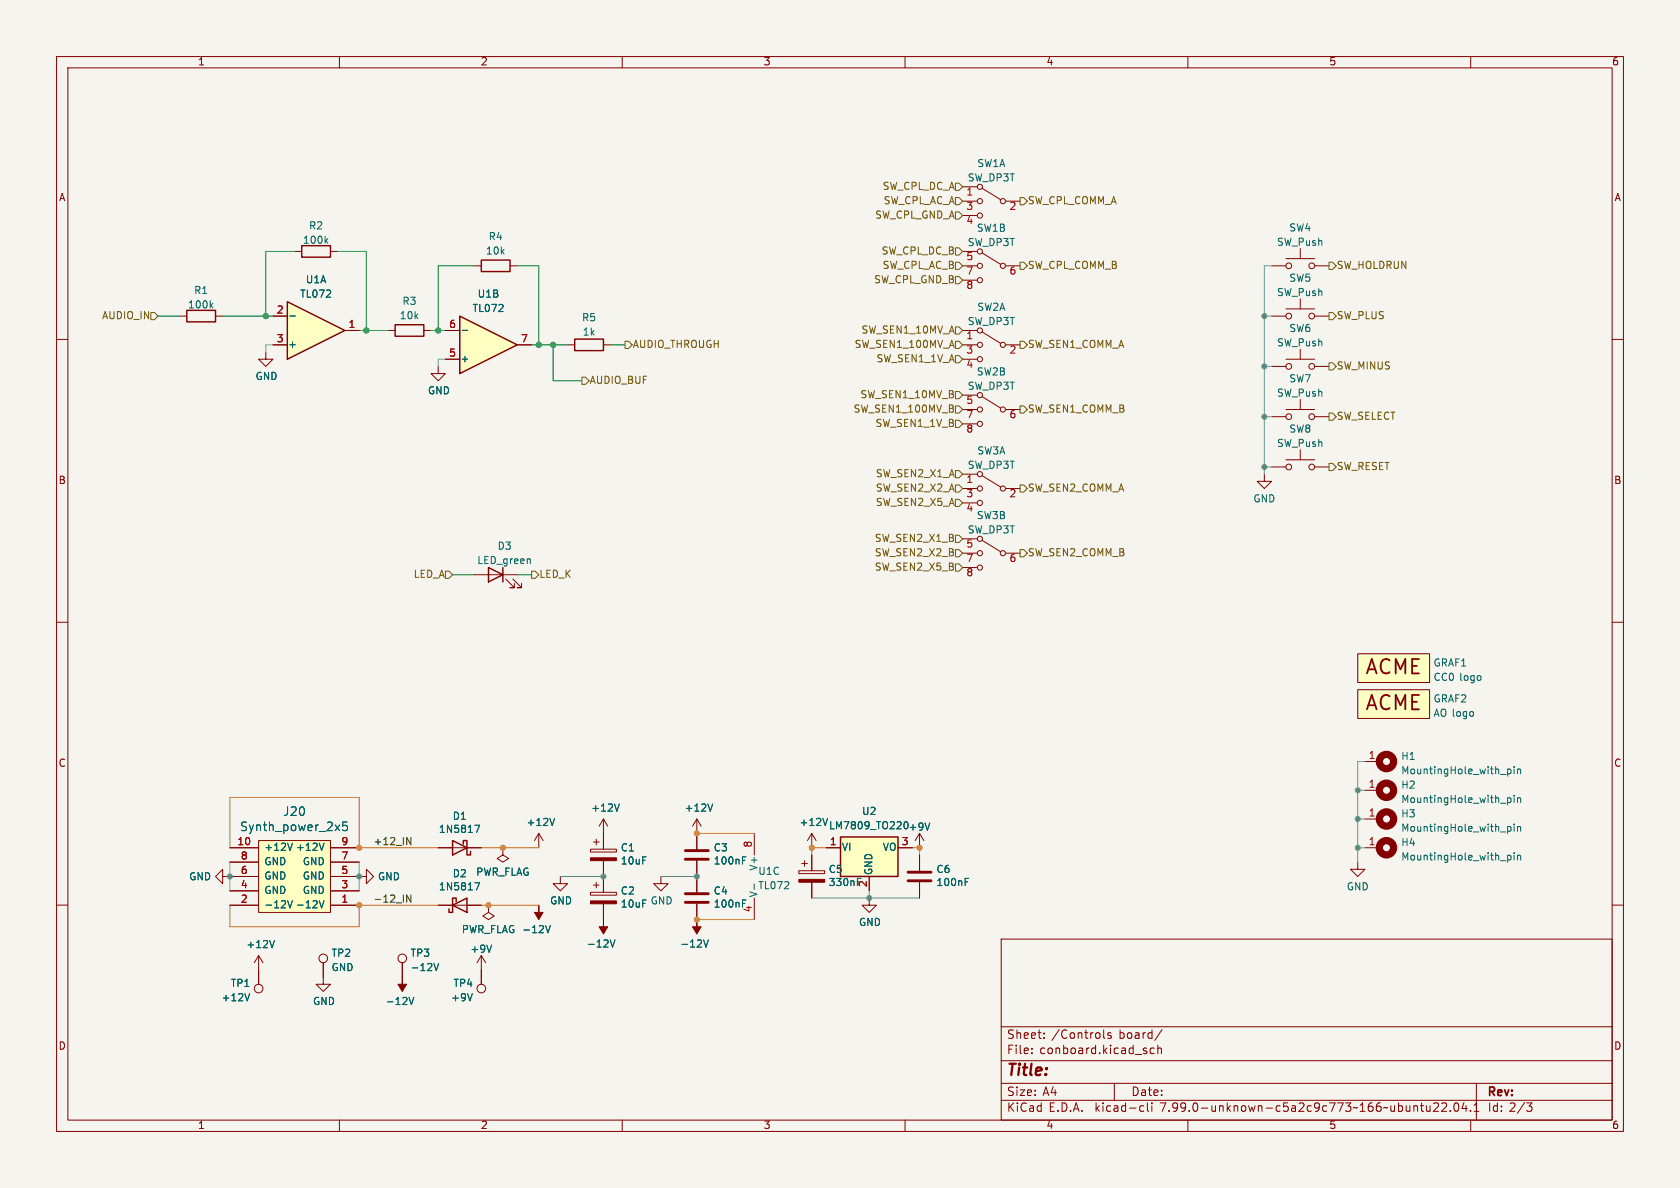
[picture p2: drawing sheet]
<svg xmlns="http://www.w3.org/2000/svg" width="297mm" height="210mm" viewBox="0 0 297 210" stroke-linecap="round" stroke-linejoin="round" font-family="sans-serif">
<path d="M0 0h297v210h-297z" fill="#f5f4ef" stroke="#f5f4ef" stroke-width=".18"/>
<g fill="none" stroke="#840000" stroke-width=".18">
<path d="M10 10h277v190h-277zM12 12h273v186h-273zM60 10v2M110 10v2M160 10v2M210 10v2M260 10v2M170.2 33h2.5M170.2 35.6h2.5M170.2 38.1h2.5M173.6 33.3l3.3 2M177.8 35.6h2.5"/>
<path d="M10 60h2M31.7 55.9h1.3M38.1 55.9h1.3M52.1 44.5h1.2M58.4 44.5h1.3M68.6 58.4h1.2M74.9 58.4h1.3M83.8 47h1.3M90.2 47h1.2M170.2 44.5h2.5M170.2 47h2.5M170.2 49.5h2.5"/>
<path d="M170.2 58.4h2.5M173.6 44.7l3.3 2M173.6 58.7l3.3 2M177.8 47h2.5M224.8 55.9h2.5M224.8 47h2.5M227.3 54.6h5.1M227.3 45.7h5.1M229.9 43.9v1.8M229.9 52.8v1.8M232.4 55.9h2.5M232.4 47h2.5"/>
<path d="M285 60h2M170.2 63.5h2.5M170.2 72.4h2.5M170.2 61h2.5M170.2 69.9h2.5M170.2 74.9h2.5M173.6 70.1l3.3 2M177.8 72.4h2.5M177.8 61h2.5M224.8 64.8h2.5M224.8 73.7h2.5M227.3 63.5h5.1"/>
<path d="M227.3 72.4h5.1M229.9 61.7v1.8M229.9 70.6v1.8M232.4 64.8h2.5M232.4 73.7h2.5M170.2 83.8h2.5M170.2 86.4h2.5M170.2 88.9h2.5M170.2 95.3h2.5M170.2 97.8h2.5M173.6 84.1l3.3 2M173.6 95.5l3.3 2"/>
<path d="M177.8 86.4h2.5M177.8 97.8h2.5M223.5 83.8v1.3h1.3l-1.3 1.3-1.3-1.3h1.3M10 110h2M83.8 101.6h7.6M89.4 102.4l1.5 1.5h-.7h.7v-.8M90.7 102.4l1.5 1.5h-.8h.8v-.8M170.2 100.3h2.5M285 110h2M10 160h2M39.4 154.9v-1.2l-1.3 1.2 1.3 1.3v-1.3h6.3M40.6 149.9h5.1"/>
<path d="M40.6 157.5h5.1M40.6 152.4h5.1M45.7 148.6h12.7v12.7h-12.7zM58.4 154.9h6.4v1.3l1.2-1.3-1.2-1.2v1.2M58.4 149.9h5.1M58.4 157.5h5.1M58.4 152.4h5.1M77.5 149.9h7.6M88.9 149.9v1.2l-1 .7 1 .6 1-.6-1-.7M88.9 149.9h.1M95.2 147.3l-.7 1.3M95.2 147.3v2.6"/>
<path d="M95.2 147.3l.8 1.3M99.1 154.9v1.3h1.2l-1.2 1.3-1.3-1.3h1.3M104.4 157.7h4.6v.5h-4.6zM104.4 150.1h4.6v.5h-4.6zM104.9 156.5h1M104.9 148.8h1M105.4 148.3v1.1M105.4 156v1M106.7 144.8l-.8 1.3M106.7 144.8v5.3M106.7 152.1v5.6M106.7 159.8v2.8"/>
<path d="M106.7 144.8l.7 1.3M116.8 154.9v1.3h1.3l-1.3 1.3-1.2-1.3h1.2M123.2 144.8v5.3M123.2 152.1v5.6M123.2 159.8v2.8M123.2 144.8l-.8 1.3M123.2 144.8l.8 1.3M133.3 147.3v3.8M133.3 158.8v3.8M141.2 153.9h4.6v.5h-4.6zM141.7 152.7h1M142.2 152.1v1.1"/>
<path d="M143.5 147.3v2.6M143.5 151.1v2.8M143.5 156v2.8M143.5 147.3l-.8 1.3M143.5 147.3l.8 1.3M146 149.9h2.6M153.7 158.8v1.2h1.2l-1.2 1.3-1.3-1.3h1.3M153.7 154.9v2.6M158.7 149.9h2.6M162.6 147.3l-.8 1.3M162.6 147.3v2.6M162.6 151.1v2.8"/>
<path d="M162.6 156v2.8M162.6 147.3l.7 1.3M241.3 144.8h2.5M285 160h2M40.6 160h5.1M45.7 168.9l-.7 1.3M45.7 168.9v5.1M45.7 168.9l.8 1.3M57.1 170.2v3.8h1.3l-1.3 1.3-1.2-1.3h1.2M58.4 160h5.1M71.1 170.2v2.5M77.5 160h7.6"/>
<path d="M85.1 168.9v5.1M85.1 168.9l-.8 1.3M85.1 168.9l.8 1.3M86.4 160v1.3l-1.1 .6 1.1 .7 1-.7-1-.6M86.4 160h.1M177 166h108v32h-108zM60 198v2M110 198v2M160 198v2M177 194.5h108M177 191.5h108M177 187.5h108"/>
<path d="M177 181.5h108M182.4 186.1v.2M182.4 185.3v.2M184.6 183.4v.2M184.6 182.6v.2M195.1 182.1v1.2l.2 .3M196.4 182.6h-.4l-.2 .2 .1 .2 .5 .1v.4h-.6M197 191.5v3M201.8 195.5h.4M202.2 196.4l-.4 .1M202.8 195v1.2l.3 .3M203.6 195v.1"/>
<path d="M203.6 195.5v1M204 185.3h-.4l-.3 .2v.5l.2 .2h.5M204.7 185.4l.2-.1h.4v1M204.7 184.8v1.5M205.4 182l-1.2 1.9M210 198v2M251.1 195.5h.6M251.5 196.5h.2M252.2 195.5v.9l.4 .1 .2-.2M252.8 195.5v1M253.5 195.1l.5-.1 .2 .1 .1 .3-.9 1.1h.9M254.9 195.1l.6-.1 .2 .1v.3l-.9 1.1h.9"/>
<path d="M256.4 196.3v.2M257.2 195h.2a.82 .82 0 0 1 .6 .6 .82 .82 0 0 1-.3 .8l-.2 .1a.81 .81 0 0 1-.6-.7 .81 .81 0 0 1 .3-.8zM258.8 194.9l-.3 1.1h.9M259.2 195.5v1M260 196.3v.2M260 198v2M260.6 196.5h.9M260.6 195.4l.4-.4v1.5M261 191.5v6.5M269.9 195h.9l-.5 .5 .5 .2v.5l-.3 .3h-.4"/>
<circle cx="173.2" cy="35.6" r=".46"/>
<circle cx="173.2" cy="38.1" r=".46"/>
<circle cx="173.2" cy="33" r=".46"/>
<circle cx="177.3" cy="35.6" r=".46"/>
<circle cx="173.2" cy="47" r=".46"/>
<circle cx="173.2" cy="58.4" r=".46"/>
<circle cx="173.2" cy="44.5" r=".46"/>
<circle cx="173.2" cy="49.5" r=".46"/>
<circle cx="177.3" cy="47" r=".46"/>
<circle cx="227.8" cy="47" r=".51"/>
<circle cx="227.8" cy="55.9" r=".51"/>
<circle cx="231.9" cy="47" r=".51"/>
<circle cx="231.9" cy="55.9" r=".51"/>
<circle cx="173.2" cy="63.5" r=".46"/>
<circle cx="173.2" cy="61" r=".46"/>
<circle cx="173.2" cy="72.4" r=".46"/>
<circle cx="173.2" cy="74.9" r=".46"/>
<circle cx="173.2" cy="69.9" r=".46"/>
<circle cx="177.3" cy="61" r=".46"/>
<circle cx="177.3" cy="72.4" r=".46"/>
<circle cx="227.8" cy="73.7" r=".51"/>
<circle cx="227.8" cy="64.8" r=".51"/>
<circle cx="231.9" cy="64.8" r=".51"/>
<circle cx="231.9" cy="73.7" r=".51"/>
<circle cx="173.2" cy="95.3" r=".46"/>
<circle cx="173.2" cy="86.4" r=".46"/>
<circle cx="173.2" cy="88.9" r=".46"/>
<circle cx="173.2" cy="97.8" r=".46"/>
<circle cx="173.2" cy="83.8" r=".46"/>
<circle cx="177.3" cy="97.8" r=".46"/>
<circle cx="177.3" cy="86.4" r=".46"/>
<circle cx="173.2" cy="100.3" r=".46"/>
<circle cx="45.7" cy="174.8" r=".76"/>
<circle cx="57.1" cy="169.4" r=".76"/>
<circle cx="71.1" cy="169.4" r=".76"/>
<circle cx="85.1" cy="174.8" r=".76"/>
</g>
<g fill="#ffffc2" stroke="#ffffc2" stroke-width=".18">
<path d="M45.7 148.6h12.7v12.7h-12.7z"/>
<path d="M148.6 148h10.1v6.9h-10.1z"/>
</g>
<g fill="none" stroke="#006464" stroke-width=".18">
<path d="M37.3 54l.3 .4M37.6 53.6l-.4 .5M57.6 42.5l.4 .5M58 42.2l-.5 .4M50.8 159.2l.5 1.3 .4-1.3M51.7 149.1l-.4 1.2M56.4 159.2l.5 1.3 .4-1.3M57.3 149.1l-.4 1.2M59.3 145.8l.8 1M60.1 145.8l-.8 1M61.4 145.3h-.8v.7l.2-.1 .5 .1 .1 .2v.5l-.3 .1-.5-.1M83.9 145.9h.9l-.6 1.3"/>
<path d="M83.9 156h.9l-.6 1.3M98.1 144.7l-.5 1.2M109.5 142.1l-.4 1.3M126 142.1l-.4 1.3M131.3 159.1h.6M131.3 151.5h.6M133.3 156.3v.9M146.3 144.7l-.4 1.2M151.6 155.3h.6M159.8 146l.1 .4 .2 .1M160.1 145.2l-.2 .2-.1 .3M164.4 145.5l-.4 1.3"/>
<path d="M170.6 155.3h.6M266.5 146.2l.4-.1 .2 .2-.1 .6h-.5M267.7 145.7v.1M267.7 146.1v.8M268.3 146.2l.2-.1 .3 .1v.7M268.3 146.1v.8M44.1 175.7l-.4 1.2M48.5 166.3l-.4 1.2M72.3 176.3l.4 1.3 .5-1.3M76.7 170.3l.4 1.3 .4-1.3M83.5 175.7l-.4 1.2M86.9 167.1l-.4 1.2"/>
<path d="M96.4 163.6l.5 1.3 .4-1.3M107.9 166.2l.4 1.2 .4-1.2M124.4 166.2l.4 1.2 .4-1.2"/>
</g>
<g fill="#840000" stroke="#840000" stroke-width=".18">
<path d="M71.1 172.7v1.3h.8l-.8 1.3-.7-1.3h.7z"/>
<path d="M104.4 159.3h4.6v.5h-4.6z"/>
<path d="M104.4 151.6h4.6v.5h-4.6z"/>
<path d="M106.7 162.6v1.2h.7l-.7 1.3-.8-1.3h.8z"/>
<path d="M141.2 155.4h4.6v.6h-4.6z"/>
<path d="M123.2 162.6v1.2h.8l-.8 1.3-.8-1.3h.8z"/>
<path d="M95.2 160v1.3h.8l-.8 1.3-.7-1.3h.7z"/>
</g>
<path d="M33 54.9h5.1v2h-5.1zM53.3 43.4h5.1v2.1h-5.1zM69.8 57.4h5.1v2h-5.1zM85.1 46h5.1v2h-5.1zM86.4 100.3l2.5 1.3-2.5 1.3zM88.9 100.3v2.6M80 148.6l2.5 1.3-2.5 1.2zM80.6 159.4v-.6h-.6v2.5h-.6v-.6M81.9 149.2v-.6h.6v2.5h.7v-.6M148.6 148h10.1v6.9h-10.1zM80 160l2.5-1.2v2.5z" fill="none" stroke="#840000" stroke-width=".25"/>
<path d="M121.2 159.5h4M121.2 158h4M121.2 151.9h4M121.2 150.4h4M160.5 155.7h4.1M160.5 154.2h4.1" fill="none" stroke="#840000" stroke-width=".51"/>
<circle cx="245.1" cy="144.8" r="1.27" fill="none" stroke="#840000" stroke-width="1.3"/>
<path d="M50.8 53.3l10.2 5.1-10.2 5.1z" fill="#ffffc2"/>
<path d="M50.8 53.3l10.2 5.1-10.2 5.1zM101.6 59.9h5.1v2.1h-5.1z" fill="none" stroke="#840000" stroke-width=".25"/>
<g fill="none" stroke="#840000" stroke-width=".18">
<path d="M48.3 55.9h2.5M61 58.4h2.5M47 62.2v1.3h1.3l-1.3 1.3-1.3-1.3h1.3M48.3 61h2.5M77.5 64.8v1.2h1.2l-1.2 1.3-1.3-1.3h1.3M100.3 61h1.3M106.7 61h1.2M229.9 79.5v1.8M224.8 82.6h2.5M227.3 81.3h5.1M232.4 82.6h2.5M240 152.4v1.3h1.3l-1.3 1.2-1.2-1.2h1.2"/>
<circle cx="227.8" cy="82.6" r=".51"/>
<circle cx="231.9" cy="82.6" r=".51"/>
</g>
<path d="M51.2 55.9h1" fill="none" stroke="#006464" stroke-width=".18"/>
<path d="M81.3 55.9l10.1 5.1-10.1 5z" fill="#ffffc2"/>
<path d="M81.3 55.9l10.1 5.1-10.1 5z" fill="none" stroke="#840000" stroke-width=".25"/>
<g fill="none" stroke="#840000" stroke-width=".18">
<path d="M48.3 55.9h2.5M61 58.4h2.5M78.7 58.4h2.6M48.3 61h2.5M78.7 63.5h2.6M91.4 61h2.6M240 115.6h12.7v5.1h-12.7zM240 121.9h12.7v5.1h-12.7zM241.3 139.7h2.5M241.3 134.6h2.5M40.6 149.9h5.1M40.6 157.5h5.1"/>
<path d="M40.6 154.9h5.1M40.6 152.4h5.1M58.4 149.9h5.1M58.4 157.5h5.1M58.4 154.9h5.1M58.4 152.4h5.1M77.5 149.9h2.5M82.5 149.9h2.6M88.9 149.9h.1M106.7 147.3v2.8M106.7 152.1v5.6M106.7 159.8v2.8"/>
<path d="M123.2 147.3v2.8M123.2 152.1v5.6M123.2 159.8v2.8M143.5 151.1v2.8M143.5 156v2.8M146 149.9h2.6M153.7 154.9v2.6M158.7 149.9h2.6M162.6 151.1v2.8M162.6 156v2.8M241.3 149.9h2.5M40.6 160h5.1"/>
<path d="M45.7 171.5v2.5M57.1 170.2v2.5M58.4 160h5.1M71.1 170.2v2.5M77.5 160h2.5M82.5 160h2.6M85.1 171.5v2.5M86.4 160h.1"/>
</g>
<g fill="none" stroke="#006464" stroke-width=".18">
<path d="M51.2 55.9h1M81.7 58.4h1M266.5 136l.4-.1 .2 .3-.1 .5h-.5M267.7 135.5v.1M267.7 135.9v.9M268.3 135.9v.9M268.3 136.1l.2-.2 .3 .1v.8M50.8 159.2l.5 1.3 .4-1.3M51.7 149.1l-.4 1.2M56.4 159.2l.5 1.3 .4-1.3M57.3 149.1l-.4 1.2M59.3 145.8l.8 1"/>
<path d="M60.1 145.8l-.8 1M61.4 145.3h-.8v.7l.2-.1 .5 .1 .1 .2v.5l-.3 .1-.5-.1M83.9 145.9h.9l-.6 1.3M83.9 156h.9l-.6 1.3M98.1 144.7l-.5 1.2M109.5 142.1l-.4 1.3M126 142.1l-.4 1.3M131.3 151.5h.6M131.3 159.1h.6M146.3 144.7l-.4 1.2M151.6 155.3h.6M159.8 146l.1 .4 .2 .1"/>
<path d="M160.1 145.2l-.2 .2-.1 .3M164.4 145.5l-.4 1.3M170.6 155.3h.6M266.5 141.1l.4-.1 .2 .3-.1 .5h-.5M266.5 151.2h.4l.2 .2-.1 .6h-.5M267.7 140.6v.1M267.7 141v.9M267.7 150.8v.1M267.7 151.2v.8M268.3 141.1l.2-.1 .3 .1v.8M268.3 141v.9M268.3 151.2v.8"/>
<path d="M268.3 151.3l.2-.1h.3v.8M44.1 175.7l-.4 1.2M48.5 166.3l-.4 1.2M72.3 176.3l.4 1.3 .5-1.3M76.7 170.3l.4 1.3 .4-1.3M83.5 175.7l-.4 1.2M86.9 167.1l-.4 1.2M96.4 163.6l.5 1.3 .4-1.3M107.9 166.2l.4 1.2 .4-1.2M124.4 166.2l.4 1.2 .4-1.2"/>
</g>
<g fill="none" stroke="#840000" stroke-width="1.3">
<circle cx="245.1" cy="134.6" r="1.27"/>
<circle cx="245.1" cy="139.7" r="1.27"/>
<circle cx="245.1" cy="149.9" r="1.27"/>
</g>
<g fill="#ffffc2" stroke="#ffffc2" stroke-width=".18">
<path d="M240 115.6h12.7v5.1h-12.7z"/>
<path d="M240 121.9h12.7v5.1h-12.7z"/>
</g>
<g fill="none" stroke="#725600" stroke-width=".18">
<path d="M168.9 34.9h.6l.7 .7-.7 .6h-.6zM168.9 32.4h.6l.7 .6-.7 .7h-.6zM168.9 37.5h.6l.7 .6-.7 .6h-.6zM180.3 34.9h.7l.6 .7-.6 .6h-.7zM26.7 55.2h.6l.6 .7-.6 .6h-.6zM168.9 48.9h.6l.7 .6-.7 .7h-.6zM168.9 57.8h.6l.7 .6-.7 .7h-.6zM168.9 43.8h.6l.7 .7-.7 .6h-.6zM168.9 46.4h.6l.7 .6-.7 .6h-.6zM180.3 46.4h.7l.6 .6-.6 .6h-.7zM234.9 55.2h.7l.6 .7-.6 .6h-.7zM234.9 46.4h.7l.6 .6-.6 .6h-.7z"/>
<path d="M102.9 66.7h.6l.6 .6-.6 .6h-.6zM110.5 60.3h.6l.7 .7-.7 .6h-.6zM168.5 72.3v.4M168.9 69.2h.6l.7 .7-.7 .6h-.6zM168.9 62.9h.6l.7 .6-.7 .6h-.6zM168.9 71.8h.6l.7 .6-.7 .6h-.6zM168.9 74.3h.6l.7 .6-.7 .7h-.6zM168.9 60.3h.6l.7 .7-.7 .6h-.6zM180.3 60.3h.7l.6 .7-.6 .6h-.7zM180.3 71.8h.7l.6 .6-.6 .6h-.7zM234.9 73h.7l.6 .7-.6 .6h-.7zM234.9 64.1h.7l.6 .7-.6 .6h-.7z"/>
<path d="M168.9 83.2h.6l.7 .6-.7 .7h-.6zM168.9 85.7h.6l.7 .7-.7 .6h-.6zM168.9 88.3h.6l.7 .6-.7 .6h-.6zM168.9 99.7h.6l.7 .6-.7 .7h-.6zM168.9 97.2h.6l.7 .6-.7 .6h-.6zM168.9 94.6h.6l.7 .7-.7 .6h-.6zM180.3 97.2h.7l.6 .6-.6 .6h-.7zM180.3 85.7h.7l.6 .7-.6 .6h-.7zM234.9 81.9h.7l.6 .7-.6 .6h-.7zM78.7 101h.7l.6 .6-.6 .6h-.7zM94 101h.6l.6 .6-.6 .6h-.6z"/>
</g>
<path d="M71.9 148.1l.7 1.2v-1.2M72.6 158.2v1.3l-.7-1.3v1.3" fill="none" stroke="#0f0f0f" stroke-width=".18"/>
<path d="M40.6 149.9v-8.9h22.9v8.9h14M85.1 149.9h10.1M123.2 147.3h10.1M146 149.9h-2.5v1.2M161.3 149.9h1.3v1.2M40.6 160v3.8h22.9v-3.8h14M85.1 160h10.1M123.2 162.6h10.1" fill="none" stroke="#dd8500" stroke-width=".18"/>
<g fill="none" stroke="#848484" stroke-width=".18">
<path d="M223.5 55.9h1.3M224.8 47h-1.3v36.8M48.3 61h-1.3v1.2M78.7 63.5h-1.2v1.3M223.5 73.7h1.3M223.5 64.8h1.3M223.5 82.6h1.3M240 139.7h1.3M241.3 134.6h-1.3v17.8M40.6 152.4v5.1M63.5 152.4v5.1M99.1 154.9h7.6"/>
<path d="M116.8 154.9h6.4M143.5 158.8h19.1M153.7 157.5v1.3M240 149.9h1.3M240 144.8h1.3"/>
</g>
<g fill="none" stroke="#009600" stroke-width=".18">
<path d="M27.9 55.9h3.8M39.4 55.9h8.9M52.1 44.5h-5.1v11.4M59.7 44.5h5.1v13.9M63.5 58.4h5.1M76.2 58.4h2.5M83.8 47h-6.3v11.4M91.4 47h3.8v14M94 61h6.3M97.8 61v6.3h5.1M107.9 61h2.6M80 101.6h3.8"/>
<path d="M91.4 101.6h2.6"/>
</g>
<g fill="#848484" stroke="#848484" stroke-width=".18">
<circle cx="223.5" cy="73.7" r=".46"/>
<circle cx="223.5" cy="82.6" r=".46"/>
<circle cx="240" cy="149.9" r=".46"/>
<circle cx="240" cy="144.8" r=".46"/>
<circle cx="240" cy="139.7" r=".46"/>
<circle cx="63.5" cy="154.9" r=".46"/>
<circle cx="40.6" cy="154.9" r=".46"/>
<circle cx="106.7" cy="154.9" r=".46"/>
<circle cx="223.5" cy="64.8" r=".46"/>
<circle cx="223.5" cy="55.9" r=".46"/>
<circle cx="123.2" cy="154.9" r=".46"/>
<circle cx="153.7" cy="158.8" r=".46"/>
</g>
<g fill="#009600" stroke="#009600" stroke-width=".18">
<circle cx="97.8" cy="61" r=".46"/>
<circle cx="47" cy="55.9" r=".46"/>
<circle cx="77.5" cy="58.4" r=".46"/>
<circle cx="95.2" cy="61" r=".46"/>
<circle cx="64.8" cy="58.4" r=".46"/>
</g>
<g fill="#dd8500" stroke="#dd8500" stroke-width=".18">
<circle cx="63.5" cy="149.9" r=".46"/>
<circle cx="63.5" cy="160" r=".46"/>
<circle cx="88.9" cy="149.9" r=".46"/>
<circle cx="86.4" cy="160" r=".46"/>
<circle cx="162.6" cy="149.9" r=".46"/>
<circle cx="123.2" cy="162.6" r=".46"/>
<circle cx="123.2" cy="147.3" r=".46"/>
<circle cx="143.5" cy="149.9" r=".46"/>
</g>
<g font-size="3.5" fill="#840000">
<text x="241.3" y="119.8">ACME</text>
<text x="241.3" y="126.1">ACME</text>
</g>
<text font-size="2.8" fill="#840000" x="178" y="190.8">Title:</text>
<g font-size="2.1" fill="#006464">
<text x="42.4" y="147.2">Synth_power_2x5</text>
<text x="50" y="144.5">J20</text>
</g>
<g font-size="2.1" fill="#840000">
<text x="178" y="183.9">Sheet:</text>
<text x="185.9" y="183.9">/Controls</text>
<text x="197.8" y="183.9">board/</text>
<text x="178" y="186.6">File:</text>
<text x="183.8" y="186.6">conboard.kicad_sch</text>
<text x="178" y="196.8">KiCad</text>
<text x="178" y="194">Size:</text>
<text x="184.3" y="194">A4</text>
<text x="185.4" y="196.8">E.D.A.</text>
<text x="193.7" y="196.8">kicad-cli</text>
<text x="200" y="194">Date:</text>
<text x="205.2" y="196.8">7.99.0-unknown-c5a2c9c773~166~ubuntu22.04.1</text>
<text x="263" y="194.2">Rev:</text>
<text x="263" y="196.8">Id: 2/3</text>
</g>
<g font-size="1.8" fill="#840000">
<text x="35" y="11.8">1</text>
<text x="85" y="11.8">2</text>
<text x="135" y="11.8">3</text>
<text x="185" y="11.8">4</text>
<text x="235" y="11.8">5</text>
<text x="285" y="11.8">6</text>
<text x="10.4" y="35.8">A</text>
<text x="285.4" y="35.8">A</text>
<text x="10.3" y="85.8">B</text>
<text x="285.3" y="85.8">B</text>
<text x="10.3" y="135.8">C</text>
<text x="285.3" y="135.8">C</text>
<text x="10.3" y="185.8">D</text>
<text x="285.3" y="185.8">D</text>
<text x="35" y="199.8">1</text>
<text x="85" y="199.8">2</text>
<text x="135" y="199.8">3</text>
<text x="185" y="199.8">4</text>
<text x="235" y="199.8">5</text>
<text x="285" y="199.8">6</text>
</g>
<g font-size="1.8" fill="#006464">
<text x="172.7" y="29.8">SW1A</text>
<text x="171" y="32.4">SW_DP3T</text>
<text x="54.6" y="40.8">R2</text>
<text x="172.6" y="41.2">SW1B</text>
<text x="227.9" y="41.2">SW4</text>
<text x="53.5" y="43.4">100k</text>
<text x="85.8" y="45.3">10k</text>
<text x="86.3" y="42.7">R4</text>
<text x="171" y="43.8">SW_DP3T</text>
<text x="225.7" y="43.7">SW_Push</text>
<text x="34.3" y="52.3">R1</text>
<text x="53" y="52.9">TL072</text>
<text x="54" y="50.4">U1A</text>
<text x="84.4" y="52.9">U1B</text>
<text x="225.7" y="52.6">SW_Push</text>
<text x="227.9" y="50.1">SW5</text>
<text x="33.2" y="54.8">100k</text>
<text x="70.6" y="56.7">10k</text>
<text x="71.1" y="54.2">R3</text>
<text x="83.5" y="55.4">TL072</text>
<text x="102.8" y="57.1">R5</text>
<text x="103" y="59.6">1k</text>
<text x="171" y="57.8">SW_DP3T</text>
<text x="172.7" y="55.2">SW2A</text>
<text x="227.9" y="59">SW6</text>
<text x="50.9" y="61.8">+</text>
<text x="81.4" y="64.3">+</text>
<text x="225.7" y="61.5">SW_Push</text>
<text x="45.1" y="67.4">GND</text>
<text x="75.6" y="70">GND</text>
<text x="171" y="69.2">SW_DP3T</text>
<text x="172.6" y="66.6">SW2B</text>
<text x="225.7" y="70.4">SW_Push</text>
<text x="227.9" y="67.9">SW7</text>
<text x="227.9" y="76.8">SW8</text>
<text x="171" y="83.2">SW_DP3T</text>
<text x="172.7" y="80.6">SW3A</text>
<text x="225.7" y="79.3">SW_Push</text>
<text x="221.5" y="89.1">GND</text>
<text x="171" y="94.6">SW_DP3T</text>
<text x="172.6" y="92">SW3B</text>
<text x="84.3" y="100">LED_green</text>
<text x="87.9" y="97.5">D3</text>
<text x="253.4" y="118.1">GRAF1</text>
<text x="253.4" y="120.6">CC0 logo</text>
<text x="253.4" y="124.5">GRAF2</text>
<text x="253.4" y="127">AO logo</text>
<text x="247.7" y="134.6">H1</text>
<text x="247.7" y="137.1">MountingHole_with_pin</text>
<text x="104.5" y="143.8">+12V</text>
<text x="121" y="143.8">+12V</text>
<text x="247.7" y="139.7">H2</text>
<text x="247.7" y="142.2">MountingHole_with_pin</text>
<text x="77.5" y="147.5">1N5817</text>
<text x="80" y="145.2">D1</text>
<text x="93" y="146.3">+12V</text>
<text x="141.3" y="146.3">+12V</text>
<text x="146.5" y="146.9">LM7809_TO220</text>
<text x="152.3" y="144.3">U2</text>
<text x="160.6" y="147.1">+9V</text>
<text x="247.7" y="144.8">H3</text>
<text x="247.7" y="147.3">MountingHole_with_pin</text>
<text x="247.7" y="149.9">H4</text>
<text x="33.4" y="155.9">GND</text>
<text x="46.7" y="150.7">+12V</text>
<text x="46.7" y="155.8">GND</text>
<text x="46.7" y="153.2">GND</text>
<text x="52.2" y="150.7">+12V</text>
<text x="53.4" y="155.8">GND</text>
<text x="53.4" y="153.2">GND</text>
<text x="66.8" y="155.9">GND</text>
<text x="80" y="155.4">D2</text>
<text x="84.1" y="155.1">PWR_FLAG</text>
<text x="109.7" y="150.8">C1</text>
<text x="109.7" y="153.1">10uF</text>
<text x="126.1" y="150.8">C3</text>
<text x="126.1" y="153.1">100nF</text>
<text x="134" y="154.9">U1C</text>
<text x="134.2" y="154" transform="rotate(-90 134.2 154)">V+</text>
<text x="146.4" y="154.6">C5</text>
<text x="148.8" y="150.7">VI</text>
<text x="154.5" y="154.7" transform="rotate(-90 154.5 154.7)">GND</text>
<text x="155.9" y="150.7">VO</text>
<text x="165.5" y="154.6">C6</text>
<text x="247.7" y="152.4">MountingHole_with_pin</text>
<text x="46.7" y="160.8">-12V</text>
<text x="46.7" y="158.3">GND</text>
<text x="52.2" y="160.8">-12V</text>
<text x="53.4" y="158.3">GND</text>
<text x="77.5" y="157.7">1N5817</text>
<text x="97.2" y="160.2">GND</text>
<text x="109.7" y="158.4">C2</text>
<text x="109.7" y="160.7">10uF</text>
<text x="115" y="160.2">GND</text>
<text x="126.1" y="158.4">C4</text>
<text x="126.1" y="160.7">100nF</text>
<text x="134" y="157.5">TL072</text>
<text x="134.2" y="158.6" transform="rotate(-90 134.2 158.6)">V-</text>
<text x="146.4" y="156.9">330nF</text>
<text x="153.4" y="156.9" transform="rotate(-90 153.4 156.9)">2</text>
<text x="165.5" y="156.9">100nF</text>
<text x="238" y="157.7">GND</text>
<text x="43.5" y="167.9">+12V</text>
<text x="81.6" y="165.2">PWR_FLAG -12V</text>
<text x="103.7" y="167.8">-12V</text>
<text x="120.2" y="167.8">-12V</text>
<text x="151.8" y="164">GND</text>
<text x="58.6" y="169.4">TP2</text>
<text x="58.6" y="171.9">GND</text>
<text x="72.5" y="169.4">TP3</text>
<text x="72.5" y="171.9">-12V</text>
<text x="83.1" y="168.7">+9V</text>
<text x="39.1" y="177.3">+12V</text>
<text x="40.7" y="174.7">TP1</text>
<text x="55.3" y="177.9">GND</text>
<text x="68.1" y="177.9">-12V</text>
<text x="79.7" y="177.3">+9V</text>
<text x="80.1" y="174.7">TP4</text>
</g>
<g font-size="1.8" fill="#725600">
<text x="155.9" y="33.8">SW_CPL_DC_A</text>
<text x="154.6" y="38.9">SW_CPL_GND_A</text>
<text x="156.1" y="36.4">SW_CPL_AC_A</text>
<text x="181.7" y="36.4">SW_CPL_COMM_A</text>
<text x="155.7" y="45.3">SW_CPL_DC_B</text>
<text x="155.9" y="47.8">SW_CPL_AC_B</text>
<text x="181.7" y="47.8">SW_CPL_COMM_B</text>
<text x="236.3" y="47.8">SW_HOLDRUN</text>
<text x="154.4" y="50.4">SW_CPL_GND_B</text>
<text x="17.9" y="56.7">AUDIO_IN</text>
<text x="152.2" y="59.2">SW_SEN1_10MV_A</text>
<text x="236.3" y="56.7">SW_PLUS</text>
<text x="111.9" y="61.8">AUDIO_THROUGH</text>
<text x="151" y="61.8">SW_SEN1_100MV_A</text>
<text x="154.8" y="64.3">SW_SEN1_1V_A</text>
<text x="181.7" y="61.8">SW_SEN1_COMM_A</text>
<text x="236.3" y="65.6">SW_MINUS</text>
<text x="104.2" y="68.1">AUDIO_BUF</text>
<text x="152" y="70.7">SW_SEN1_10MV_B</text>
<text x="150.8" y="73.2">SW_SEN1_100MV_B</text>
<text x="154.7" y="75.8">SW_SEN1_1V_B</text>
<text x="181.7" y="73.2">SW_SEN1_COMM_B</text>
<text x="236.3" y="74.5">SW_SELECT</text>
<text x="236.3" y="83.4">SW_RESET</text>
<text x="154.7" y="84.6">SW_SEN2_X1_A</text>
<text x="154.7" y="87.2">SW_SEN2_X2_A</text>
<text x="154.7" y="89.7">SW_SEN2_X5_A</text>
<text x="181.7" y="87.2">SW_SEN2_COMM_A</text>
<text x="154.5" y="101.2">SW_SEN2_X5_B</text>
<text x="154.5" y="98.6">SW_SEN2_X2_B</text>
<text x="154.5" y="96.1">SW_SEN2_X1_B</text>
<text x="181.7" y="98.6">SW_SEN2_COMM_B</text>
<text x="73" y="102.4">LED_A</text>
<text x="95.4" y="102.4">LED_K</text>
</g>
<g font-size="1.8" fill="#a90000">
<text x="170.8" y="34.9">1</text>
<text x="170.8" y="37.5">3</text>
<text x="170.8" y="40">4</text>
<text x="178.4" y="37.5">2</text>
<text x="170.8" y="46.4">5</text>
<text x="170.8" y="48.9">7</text>
<text x="170.8" y="51.4">8</text>
<text x="178.4" y="48.9">6</text>
<text x="48.9" y="55.6">2</text>
<text x="61.6" y="58.2">1</text>
<text x="79.3" y="58.2">6</text>
<text x="48.9" y="60.7">3</text>
<text x="79.3" y="63.2">5</text>
<text x="92" y="60.7">7</text>
<text x="170.8" y="60.3">1</text>
<text x="170.8" y="62.9">3</text>
<text x="170.8" y="65.4">4</text>
<text x="178.4" y="62.9">2</text>
<text x="170.8" y="71.8">5</text>
<text x="170.8" y="74.3">7</text>
<text x="170.8" y="76.8">8</text>
<text x="178.4" y="74.3">6</text>
<text x="170.8" y="85.7">1</text>
<text x="170.8" y="88.3">3</text>
<text x="178.4" y="88.3">2</text>
<text x="170.8" y="90.8">4</text>
<text x="170.8" y="97.2">5</text>
<text x="170.8" y="99.7">7</text>
<text x="178.4" y="99.7">6</text>
<text x="170.8" y="102.2">8</text>
<text x="241.9" y="134.4">1</text>
<text x="241.9" y="139.4">1</text>
<text x="41.9" y="149.6">10</text>
<text x="60.3" y="149.6">9</text>
<text x="133.1" y="149.9" transform="rotate(-90 133.1 149.9)">8</text>
<text x="146.7" y="149.6">1</text>
<text x="159.4" y="149.6">3</text>
<text x="241.9" y="144.5">1</text>
<text x="241.9" y="149.6">1</text>
<text x="42.5" y="154.7">6</text>
<text x="42.5" y="152.1">8</text>
<text x="60.3" y="154.7">5</text>
<text x="60.3" y="152.1">7</text>
<text x="42.5" y="159.8">2</text>
<text x="42.5" y="157.2">4</text>
<text x="60.3" y="159.8">1</text>
<text x="60.3" y="157.2">3</text>
<text x="133.1" y="161.3" transform="rotate(-90 133.1 161.3)">4</text>
</g>
<g font-size="1.8" fill="#0f0f0f">
<text x="66" y="149.6">+12_IN</text>
<text x="66" y="159.8">-12_IN</text>
</g>
</svg>
